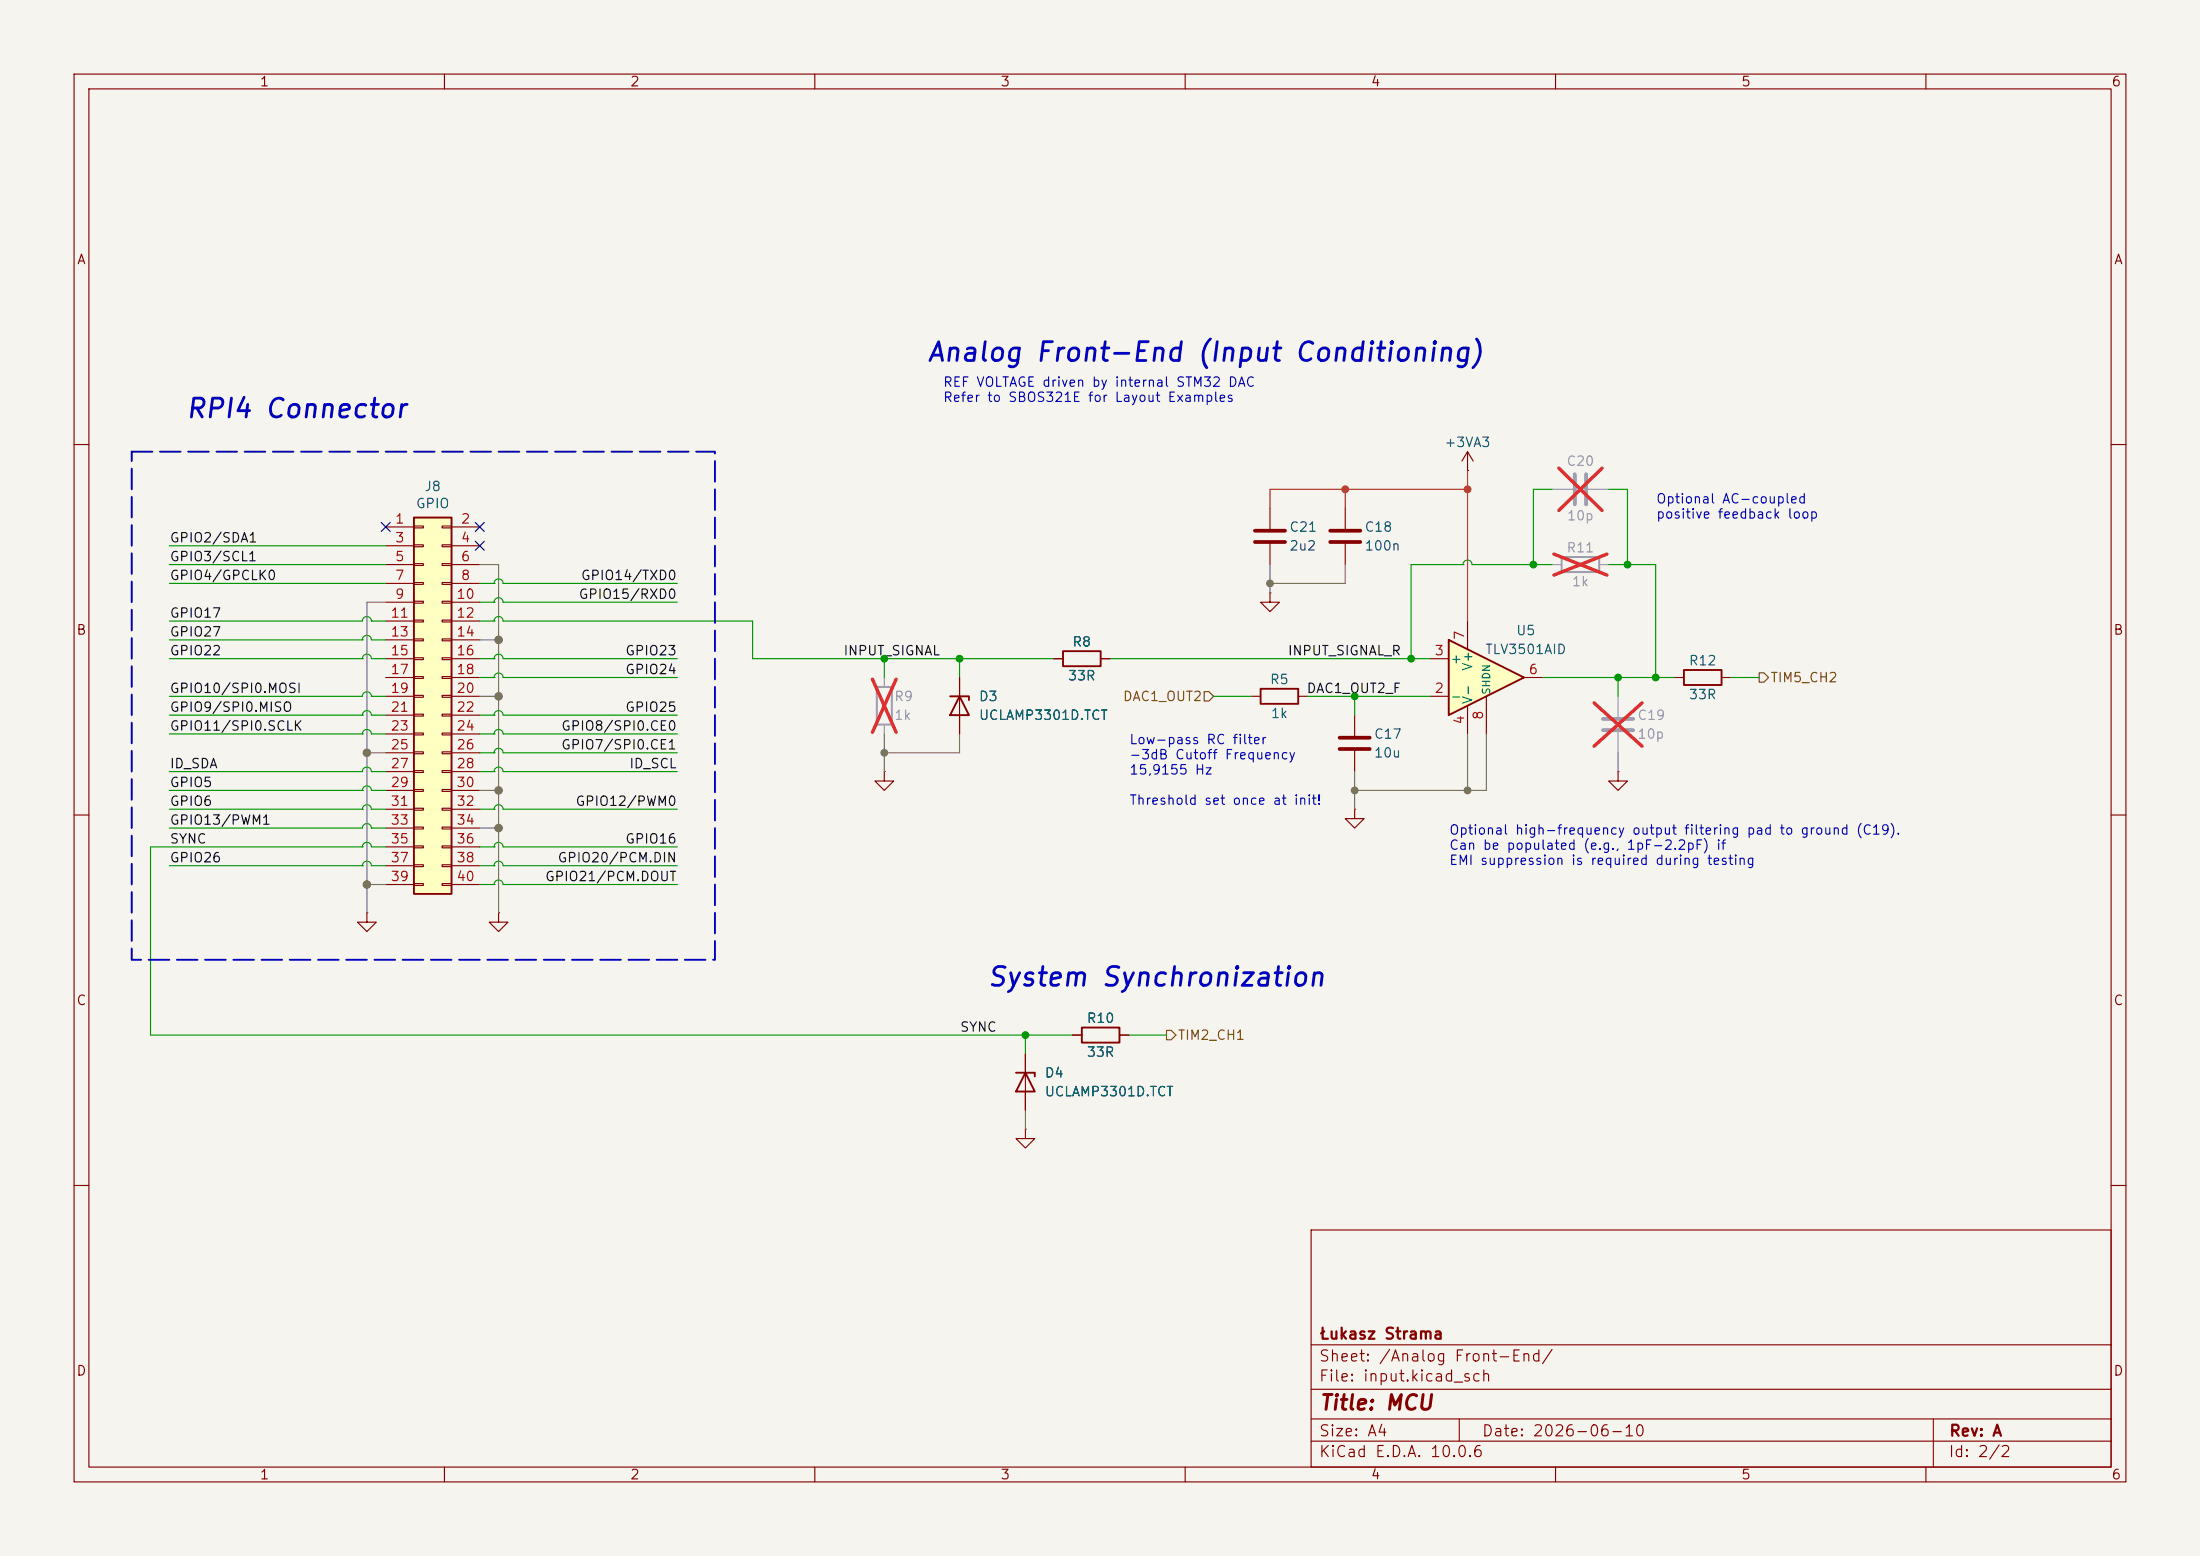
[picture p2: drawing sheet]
<svg xmlns="http://www.w3.org/2000/svg" width="297mm" height="210mm" viewBox="0 0 297 210" stroke-linecap="round" stroke-linejoin="round" font-family="sans-serif">
<path d="M0 0h297v210h-297z" fill="#f5f4ef" stroke="#f5f4ef" stroke-width=".14"/>
<g fill="none" stroke="#840000" stroke-width=".15">
<path d="M10 10h277v190h-277zM12 12h273v186h-273zM60 10v2M110 10v2M160 10v2M210 10v2M260 10v2M10 60h2M285 60h2M129.5 91.4v7.7M142.2 88.9h1.3M148.6 88.9h1.3"/>
<path d="M168.9 94h1.3M175.3 94h1.2M10 110h2M119.4 104.1v1.3h1.2l-1.2 1.3-1.3-1.3h1.3M119.4 104.1h.1M285 110h2M138.4 142.2v7.7M10 160h2M177 166h108v32h-108zM285 160h2M60 198v2M110 198v2"/>
<path d="M160 198v2M177 194.5h108M177 191.5h108M177 187.5h108M177 181.5h108M197 191.5v3M210 198v2M260 198v2M261 191.5v6.5"/>
</g>
<path d="M128.3 94h2.5v.5M129.5 94l1.3 2.5h-2.5zM143.5 87.9h5.1v2h-5.1zM170.2 93h5.1v2h-5.1zM137.2 144.8h2.5v.5M138.4 144.8l1.3 2.5h-2.5z" fill="none" stroke="#840000" stroke-width=".25"/>
<path d="M118.4 92.7h2v5.1h-2z" fill="none" stroke="#9c9b98" stroke-width=".25"/>
<path d="M119.4 91.4v1.3M119.4 97.8v1.3" fill="none" stroke="#9c9b98" stroke-width=".15"/>
<path d="M117.8 91.7l3.2 7.1M121 91.7l-3.2 7.1" fill="none" stroke="#e12e31" stroke-width=".46"/>
<path d="M55.9 69.9h5.1v50.8h-5.1z" fill="#ffffc2"/>
<path d="M55.9 69.9h5.1v50.8h-5.1zM227.3 90.4h5.1v2.1h-5.1zM146 138.7h5.1v2h-5.1z" fill="none" stroke="#840000" stroke-width=".25"/>
<g fill="none" stroke="#840000" stroke-width=".15">
<path d="M52.1 71.1h3.8M52.1 73.7h3.8M52.1 76.2h3.8M52.1 78.7h3.8M55.9 71h1.2v.2h-1.2zM55.9 73.5h1.2v.3h-1.2zM55.9 76.1h1.2v.2h-1.2zM55.9 78.6h1.2v.3h-1.2zM59.7 71h1.3v.2h-1.3zM59.7 73.5h1.3v.3h-1.3zM59.7 76.1h1.3v.2h-1.3zM59.7 78.6h1.3v.3h-1.3z"/>
<path d="M61 71.1h3.8M61 73.7h3.8M61 76.2h3.8M61 78.7h3.8M52.1 81.3h3.8M52.1 83.8h3.8M52.1 86.4h3.8M52.1 88.9h3.8M52.1 91.4h3.8M52.1 94h3.8M52.1 96.5h3.8M52.1 99.1h3.8"/>
<path d="M55.9 81.2h1.2v.2h-1.2zM55.9 83.7h1.2v.2h-1.2zM55.9 86.2h1.2v.3h-1.2zM55.9 88.8h1.2v.2h-1.2zM55.9 91.3h1.2v.3h-1.2zM55.9 93.9h1.2v.2h-1.2zM55.9 96.4h1.2v.2h-1.2zM55.9 98.9h1.2v.3h-1.2zM59.7 81.2h1.3v.2h-1.3zM59.7 83.7h1.3v.2h-1.3zM59.7 86.2h1.3v.3h-1.3zM59.7 88.8h1.3v.2h-1.3z"/>
<path d="M59.7 91.3h1.3v.3h-1.3zM59.7 93.9h1.3v.2h-1.3zM59.7 96.4h1.3v.2h-1.3zM59.7 98.9h1.3v.3h-1.3zM61 81.3h3.8M61 83.8h3.8M61 86.4h3.8M61 88.9h3.8M61 91.4h3.8M61 94h3.8M61 96.5h3.8M61 99.1h3.8"/>
<path d="M171.4 80v1.3h1.3l-1.3 1.3-1.2-1.3h1.2M171.4 80h.1M226.1 91.4h1.2M232.4 91.4h1.3M52.1 101.6h3.8M52.1 104.1h3.8M52.1 106.7h3.8M52.1 109.2h3.8M52.1 111.8h3.8M52.1 114.3h3.8M52.1 116.8h3.8M52.1 119.4h3.8"/>
<path d="M55.9 101.5h1.2v.2h-1.2zM55.9 104h1.2v.3h-1.2zM55.9 106.6h1.2v.2h-1.2zM55.9 109.1h1.2v.2h-1.2zM55.9 111.6h1.2v.3h-1.2zM55.9 114.2h1.2v.2h-1.2zM55.9 116.7h1.2v.3h-1.2zM55.9 119.3h1.2v.2h-1.2zM59.7 101.5h1.3v.2h-1.3zM59.7 104h1.3v.3h-1.3zM59.7 106.6h1.3v.2h-1.3zM59.7 109.1h1.3v.2h-1.3z"/>
<path d="M59.7 111.6h1.3v.3h-1.3zM59.7 114.2h1.3v.2h-1.3zM59.7 116.7h1.3v.3h-1.3zM59.7 119.3h1.3v.2h-1.3zM61 101.6h3.8M61 104.1h3.8M61 106.7h3.8M61 109.2h3.8M61 111.8h3.8M61 114.3h3.8M61 116.8h3.8M61 119.4h3.8"/>
<path d="M49.5 123.2v1.3h1.3l-1.3 1.2-1.2-1.2h1.2M49.5 123.2h.1M67.3 123.2v1.3h1.3l-1.3 1.2-1.3-1.2h1.3M67.3 123.2h.1M144.8 139.7h1.2M151.1 139.7h1.3M138.4 152.4v1.3h1.3l-1.3 1.2-1.2-1.2h1.2M138.4 152.4h.1"/>
</g>
<path d="M210.8 75.2h5.1v2h-5.1z" fill="none" stroke="#9c9b98" stroke-width=".25"/>
<path d="M209.5 76.2h1.3M215.9 76.2h1.3" fill="none" stroke="#9c9b98" stroke-width=".15"/>
<path d="M209.8 74.8l7.1 2.8M216.9 74.8l-7.1 2.8" fill="none" stroke="#e12e31" stroke-width=".46"/>
<path d="M195.6 86.4l10.1 5-10.1 5.1z" fill="#ffffc2"/>
<path d="M195.6 86.4l10.1 5-10.1 5.1z" fill="none" stroke="#840000" stroke-width=".25"/>
<g fill="none" stroke="#840000" stroke-width=".15">
<path d="M171.4 68.6v2.8M171.4 73.4v2.8M181.6 68.6v2.8M181.6 73.4v2.8M198.1 63.5h.1M198.1 61v2.5M198.1 61l-.7 1.2M198.1 61l.8 1.2M129.5 91.4v2.6M129.5 96.5v2.6M142.2 88.9h1.3M148.6 88.9h1.3"/>
<path d="M182.9 96.5v2.8M193 94h2.6M193 88.9h2.6M198.1 83.8v3.8M198.1 95.3v3.8M200.7 94v5.1M205.7 91.4h2.6M182.9 109.2v1.3h1.2l-1.2 1.3-1.3-1.3h1.3M182.9 109.2h.1M182.9 101.3v2.8M218.4 104.1v1.3h1.3l-1.3 1.3-1.2-1.3h1.2M218.4 104.1h.1"/>
<path d="M144.8 139.7h1.2M151.1 139.7h1.3M138.4 142.2v2.6M138.4 147.3v2.6"/>
</g>
<path d="M212.6 64v4.1M214.1 64v4.1M216.4 97h4.1M216.4 98.6h4.1" fill="none" stroke="#9c9b98" stroke-width=".51"/>
<path d="M209.5 66h2.8M214.4 66h2.8M218.4 94v2.8M218.4 98.8v2.8" fill="none" stroke="#9c9b98" stroke-width=".15"/>
<path d="M210.4 63.2l5.9 5.7M216.3 63.2l-5.9 5.7M215.2 94.9l6.5 5.8M221.7 94.9l-6.5 5.8" fill="none" stroke="#e12e31" stroke-width=".46"/>
<path d="M169.4 71.6h4.1M169.4 73.2h4.1M179.6 71.6h4M179.6 73.2h4M180.8 99.6h4.1M180.8 101.1h4.1" fill="none" stroke="#840000" stroke-width=".51"/>
<path d="M162.6 93.3h.6l.6 .7-.6 .6h-.6zM237.5 90.8h.6l.7 .6-.7 .7h-.6zM157.5 139.1h.6l.6 .6-.6 .6h-.6z" fill="none" stroke="#725600" stroke-width=".15"/>
<g fill="none" stroke="#767865" stroke-width=".15">
<path d="M64.8 76.2h2.5v47M171.4 76.2v3.8M181.6 76.2v2.5h-10.2M52.1 81.3h-2.6v41.9M64.8 94h2.5M64.8 86.4h2.5M119.4 99.1v5M129.5 99.1v2.5h-10.1M198.1 99.1v7.6M200.7 99.1v7.6h-17.8M49.5 119.4h2.6M49.5 101.6h2.6"/>
<path d="M64.8 106.7h2.5M64.8 111.8h2.5M182.9 104.1v5.1M218.4 101.6v2.5M138.4 149.9v2.5"/>
</g>
<g fill="none" stroke="#009600" stroke-width=".15">
<path d="M22.9 78.7h29.2M22.9 73.7h29.2M22.9 76.2h29.2M64.8 78.7h1.9M66.7 78.7h.1M66.7 78.7a.61 .61 0 0 1 .6-.6 .61 .61 0 0 1 .6 .6h23.5M197.5 76.2h.1M197.5 76.2a.61 .61 0 0 1 .6-.6 .61 .61 0 0 1 .6 .6h10.8M197.5 76.2h-7v12.7M209.5 66h-2.5v10.2M217.2 76.2h6.3v15.2M217.2 66h2.5v10.2"/>
<path d="M22.9 83.8h26a.61 .61 0 0 1 .6-.6 .61 .61 0 0 1 .6 .6M22.9 94h26a.61 .61 0 0 1 .6-.6 .61 .61 0 0 1 .6 .6M22.9 88.9h26M22.9 96.5h26M22.9 86.4h26M22.9 99.1h26M48.9 88.9h.1M48.9 88.9a.61 .61 0 0 1 .6-.6 .61 .61 0 0 1 .6 .6h2M48.9 86.4h.1M48.9 86.4a.61 .61 0 0 1 .6-.6 .61 .61 0 0 1 .6 .6h2M48.9 99.1h.1M48.9 99.1a.61 .61 0 0 1 .6-.6 .61 .61 0 0 1 .6 .6h2"/>
<path d="M48.9 96.5h.1M48.9 96.5a.61 .61 0 0 1 .6-.6 .61 .61 0 0 1 .6 .6h2M50.1 83.8h.1M50.1 94h.1M50.1 94h2M50.1 83.8h2M64.8 88.9h1.9M64.8 91.4h1.9M64.8 81.3h1.9M64.8 96.5h1.9M64.8 83.8h1.9M64.8 99.1h1.9"/>
<path d="M66.7 91.4h.1M66.7 91.4a.61 .61 0 0 1 .6-.6 .61 .61 0 0 1 .6 .6h23.5M66.7 81.3h.1M66.7 81.3a.61 .61 0 0 1 .6-.6 .61 .61 0 0 1 .6 .6h23.5M66.7 88.9h.1M66.7 88.9a.61 .61 0 0 1 .6-.6 .61 .61 0 0 1 .6 .6h23.5M66.7 96.5h.1M66.7 96.5a.61 .61 0 0 1 .6-.6 .61 .61 0 0 1 .6 .6h23.5M66.7 99.1h.1M66.7 99.1a.61 .61 0 0 1 .6-.6 .61 .61 0 0 1 .6 .6h23.5M66.7 83.8h.1M66.7 83.8a.61 .61 0 0 1 .6-.6 .61 .61 0 0 1 .6 .6h33.7v5.1h40.6"/>
<path d="M119.4 88.9v2.5M129.5 88.9v2.5M149.9 88.9h43.1M163.8 94h5.1M176.5 94h16.5M182.9 94v2.5M208.3 91.4h17.8M218.4 91.4v2.6M233.7 91.4h3.8M22.9 111.8h26a.61 .61 0 0 1 .6-.6 .61 .61 0 0 1 .6 .6M22.9 104.1h26a.61 .61 0 0 1 .6-.6 .61 .61 0 0 1 .6 .6M22.9 109.2h26"/>
<path d="M22.9 116.8h26M22.9 106.7h26M48.9 109.2h.1M48.9 109.2a.61 .61 0 0 1 .6-.6 .61 .61 0 0 1 .6 .6h2M48.9 116.8h.1M48.9 116.8a.61 .61 0 0 1 .6-.6 .61 .61 0 0 1 .6 .6h2M48.9 106.7h.1M48.9 106.7a.61 .61 0 0 1 .6-.6 .61 .61 0 0 1 .6 .6h2M48.9 114.3h.1M48.9 114.3a.61 .61 0 0 1 .6-.6 .61 .61 0 0 1 .6 .6h2M48.9 114.3h-28.6v25.4h124.5M50.1 111.8h.1"/>
<path d="M50.1 104.1h.1M50.1 111.8h2M50.1 104.1h2M64.8 109.2h1.9M64.8 116.8h1.9M64.8 114.3h1.9M64.8 101.6h1.9M64.8 119.4h1.9M64.8 104.1h1.9M66.7 109.2h.1M66.7 109.2a.61 .61 0 0 1 .6-.6 .61 .61 0 0 1 .6 .6h23.5M66.7 114.3h.1"/>
<path d="M66.7 114.3a.61 .61 0 0 1 .6-.6 .61 .61 0 0 1 .6 .6h23.5M66.7 101.6h.1M66.7 101.6a.61 .61 0 0 1 .6-.6 .61 .61 0 0 1 .6 .6h23.5M66.7 116.8h.1M66.7 116.8a.61 .61 0 0 1 .6-.6 .61 .61 0 0 1 .6 .6h23.5M66.7 119.4h.1M66.7 119.4a.61 .61 0 0 1 .6-.6 .61 .61 0 0 1 .6 .6h23.5M66.7 104.1h.1M66.7 104.1a.61 .61 0 0 1 .6-.6 .61 .61 0 0 1 .6 .6h23.5M138.4 139.7v2.5M152.4 139.7h5.1"/>
</g>
<path d="M181.6 66v2.6M198.1 66h-26.7v2.6M198.1 63.5v20.3" fill="none" stroke="#bb3e03" stroke-width=".15"/>
<path d="M51.5 70.5l1.2 1.2M52.7 70.5l-1.2 1.2M64.2 73.1l1.2 1.2M64.2 70.5l1.2 1.2M65.4 73.1l-1.2 1.2M65.4 70.5l-1.2 1.2" fill="none" stroke="#000084" stroke-width=".15"/>
<path d="M17.8 61h78.7v68.5h-78.7z" fill="none" stroke="#0000c2" stroke-width=".25" stroke-dasharray="2.8 1"/>
<g fill="#bb3e03" stroke="#bb3e03" stroke-width=".14">
<circle cx="181.6" cy="66" r=".46"/>
<circle cx="198.1" cy="66" r=".46"/>
</g>
<g fill="#009600" stroke="#009600" stroke-width=".14">
<circle cx="129.5" cy="88.9" r=".46"/>
<circle cx="119.4" cy="88.9" r=".46"/>
<circle cx="138.4" cy="139.7" r=".46"/>
<circle cx="223.5" cy="91.4" r=".46"/>
<circle cx="218.4" cy="91.4" r=".46"/>
<circle cx="219.7" cy="76.2" r=".46"/>
<circle cx="207" cy="76.2" r=".46"/>
<circle cx="190.5" cy="88.9" r=".46"/>
<circle cx="182.9" cy="94" r=".46"/>
</g>
<g fill="#767865" stroke="#767865" stroke-width=".14">
<circle cx="119.4" cy="101.6" r=".46"/>
<circle cx="67.3" cy="94" r=".51"/>
<circle cx="67.3" cy="106.7" r=".51"/>
<circle cx="67.3" cy="111.8" r=".51"/>
<circle cx="49.5" cy="119.4" r=".51"/>
<circle cx="67.3" cy="86.4" r=".51"/>
<circle cx="49.5" cy="101.6" r=".51"/>
<circle cx="182.9" cy="106.7" r=".46"/>
<circle cx="198.1" cy="106.7" r=".46"/>
<circle cx="171.4" cy="78.7" r=".46"/>
</g>
<g font-size="2.6" fill="#0000c2">
<text x="125" y="49.4">Analog Front-End (Input Conditioning)</text>
<text x="24.9" y="57">RPI4 Connector</text>
<text x="133.1" y="133.8">System Synchronization</text>
</g>
<text font-size="2" fill="#840000" x="178" y="190.8">Title: MCU</text>
<g font-size="1.5" fill="#840000">
<text x="178" y="184.1">Sheet: /Analog Front-End/</text>
<text x="178" y="181.1">Łukasz Strama</text>
<text x="178" y="186.8">File: input.kicad_sch</text>
<text x="178" y="197">KiCad E.D.A. 10.0.6</text>
<text x="178" y="194.2">Size: A4</text>
<text x="200" y="194.2">Date: 2026-06-10</text>
<text x="263" y="197">Id: 2/2</text>
<text x="263" y="194.2">Rev: A</text>
</g>
<g font-size="1.3" fill="#840000">
<text x="35" y="12">1</text>
<text x="85" y="12">2</text>
<text x="135" y="12">3</text>
<text x="185" y="12">4</text>
<text x="235" y="12">5</text>
<text x="285" y="12">6</text>
<text x="10.3" y="36">A</text>
<text x="285.3" y="36">A</text>
<text x="10.2" y="86">B</text>
<text x="285.2" y="86">B</text>
<text x="10.2" y="136">C</text>
<text x="285.2" y="136">C</text>
<text x="10.2" y="186">D</text>
<text x="285.2" y="186">D</text>
<text x="35" y="200">1</text>
<text x="85" y="200">2</text>
<text x="135" y="200">3</text>
<text x="185" y="200">4</text>
<text x="235" y="200">5</text>
<text x="285" y="200">6</text>
</g>
<g font-size="1.3" fill="#0000c2">
<text x="127.2" y="52.5">REF VOLTAGE driven by internal STM32 DAC</text>
<text x="127.2" y="54.6">Refer to SBOS321E for Layout Examples</text>
<text x="223.5" y="68.3">Optional AC-coupled</text>
<text x="223.5" y="70.3">positive feedback loop</text>
<text x="152.4" y="100.8">Low-pass RC filter</text>
<text x="152.4" y="102.8">-3dB Cutoff Frequency</text>
<text x="152.4" y="104.9">15,9155 Hz</text>
<text x="152.4" y="108.9">Threshold set once at init!</text>
<text x="195.6" y="113">Optional high-frequency output filtering pad to ground (C19).</text>
<text x="195.6" y="115">Can be populated (e.g., 1pF-2.2pF) if</text>
<text x="195.6" y="117.1">EMI suppression is required during testing</text>
</g>
<g font-size="1.3" fill="#006464">
<text x="194.9" y="60.7">+3VA3</text>
<text x="56.1" y="68.9">GPIO</text>
<text x="57.2" y="66.6">J8</text>
<text x="174" y="72.1">C21</text>
<text x="174" y="74.6">2u2</text>
<text x="184.1" y="72.1">C18</text>
<text x="184.1" y="74.6">100n</text>
<text x="144.7" y="87.6">R8</text>
<text x="195.7" y="89.9">+</text>
<text x="200.4" y="88.6">TLV3501AID</text>
<text x="204.6" y="86.1">U5</text>
<text x="132.1" y="94.9">D3</text>
<text x="144.1" y="92.1">33R</text>
<text x="171.4" y="92.7">R5</text>
<text x="195.7" y="94.9">-</text>
<text x="199.1" y="95.1" transform="rotate(-90 199.1 95.1)">V-</text>
<text x="199.1" y="90.6" transform="rotate(-90 199.1 90.6)">V+</text>
<text x="227.9" y="90.1">R12</text>
<text x="227.9" y="94.7">33R</text>
<text x="132.1" y="97.5">UCLAMP3301D.TCT</text>
<text x="171.5" y="97.2">1k</text>
<text x="185.4" y="100">C17</text>
<text x="185.4" y="102.6">10u</text>
<text x="146.6" y="138.4">R10</text>
<text x="146.6" y="142.9">33R</text>
<text x="141" y="145.7">D4</text>
<text x="141" y="148.3">UCLAMP3301D.TCT</text>
</g>
<g font-size="1.3" fill="#939391">
<text x="211.4" y="63.2">C20</text>
<text x="211.4" y="70.6">10p</text>
<text x="211.4" y="74.9">R11</text>
<text x="212.1" y="79.4">1k</text>
<text x="120.6" y="94.9">R9</text>
<text x="120.6" y="97.5">1k</text>
<text x="221" y="97.5">C19</text>
<text x="221" y="100">10p</text>
</g>
<g font-size="1.3" fill="#a90000">
<text x="53.2" y="71">1</text>
<text x="62.1" y="71">2</text>
<text x="53.2" y="73.5">3</text>
<text x="53.2" y="76.1">5</text>
<text x="62.1" y="73.5">4</text>
<text x="62.1" y="76.1">6</text>
<text x="52.6" y="83.7">11</text>
<text x="53.2" y="78.6">7</text>
<text x="53.2" y="81.1">9</text>
<text x="61.5" y="81.1">10</text>
<text x="61.5" y="83.7">12</text>
<text x="62.1" y="78.6">8</text>
<text x="52.6" y="86.2">13</text>
<text x="52.6" y="88.8">15</text>
<text x="61.5" y="86.2">14</text>
<text x="61.5" y="88.8">16</text>
<text x="193.6" y="88.8">3</text>
<text x="198" y="86.5" transform="rotate(-90 198 86.5)">7</text>
<text x="52.6" y="91.3">17</text>
<text x="52.6" y="93.8">19</text>
<text x="61.5" y="91.3">18</text>
<text x="61.5" y="93.8">20</text>
<text x="193.6" y="93.8">2</text>
<text x="206.3" y="91.3">6</text>
<text x="52.6" y="96.4">21</text>
<text x="52.6" y="98.9">23</text>
<text x="52.6" y="101.5">25</text>
<text x="61.5" y="96.4">22</text>
<text x="61.5" y="98.9">24</text>
<text x="61.5" y="101.5">26</text>
<text x="198" y="97.9" transform="rotate(-90 198 97.9)">4</text>
<text x="200.5" y="97.3" transform="rotate(-90 200.5 97.3)">8</text>
<text x="52.6" y="104">27</text>
<text x="52.6" y="106.5">29</text>
<text x="61.5" y="104">28</text>
<text x="61.5" y="106.5">30</text>
<text x="52.6" y="109.1">31</text>
<text x="52.6" y="111.6">33</text>
<text x="61.5" y="109.1">32</text>
<text x="61.5" y="111.6">34</text>
<text x="52.6" y="114.2">35</text>
<text x="52.6" y="116.7">37</text>
<text x="52.6" y="119.2">39</text>
<text x="61.5" y="114.2">36</text>
<text x="61.5" y="116.7">38</text>
<text x="61.5" y="119.2">40</text>
</g>
<g font-size="1.3" fill="#0f0f0f">
<text x="22.8" y="73.5">GPIO2/SDA1</text>
<text x="22.8" y="76.1">GPIO3/SCL1</text>
<text x="22.8" y="78.6">GPIO4/GPCLK0</text>
<text x="22.8" y="83.7">GPIO17</text>
<text x="78" y="81.2">GPIO15/RXD0</text>
<text x="78.3" y="78.6">GPIO14/TXD0</text>
<text x="22.8" y="88.8">GPIO22</text>
<text x="22.8" y="86.2">GPIO27</text>
<text x="84.3" y="88.8">GPIO23</text>
<text x="113.8" y="88.8">INPUT_SIGNAL</text>
<text x="173.8" y="88.8">INPUT_SIGNAL_R</text>
<text x="22.8" y="93.9">GPIO10/SPI0.MOSI</text>
<text x="84.3" y="91.3">GPIO24</text>
<text x="176.3" y="93.9">DAC1_OUT2_F</text>
<text x="22.8" y="96.4">GPIO9/SPI0.MISO</text>
<text x="22.8" y="98.9">GPIO11/SPI0.SCLK</text>
<text x="75.7" y="98.9">GPIO8/SPI0.CE0</text>
<text x="75.7" y="101.5">GPIO7/SPI0.CE1</text>
<text x="84.3" y="96.4">GPIO25</text>
<text x="22.8" y="104">ID_SDA</text>
<text x="22.8" y="106.6">GPIO5</text>
<text x="84.9" y="104">ID_SCL</text>
<text x="22.8" y="111.6">GPIO13/PWM1</text>
<text x="22.8" y="109.1">GPIO6</text>
<text x="77.6" y="109.1">GPIO12/PWM0</text>
<text x="22.8" y="114.2">SYNC</text>
<text x="22.8" y="116.7">GPIO26</text>
<text x="73.5" y="119.3">GPIO21/PCM.DOUT</text>
<text x="75.2" y="116.7">GPIO20/PCM.DIN</text>
<text x="84.3" y="114.2">GPIO16</text>
<text x="129.5" y="139.6">SYNC</text>
</g>
<g font-size="1.3" fill="#725600">
<text x="151.5" y="94.9">DAC1_OUT2</text>
<text x="238.9" y="92.4">TIM5_CH2</text>
<text x="158.9" y="140.7">TIM2_CH1</text>
</g>
<text font-size="1" fill="#006464" x="201.4" y="93.9" transform="rotate(-90 201.4 93.9)">SHDN</text>
</svg>
